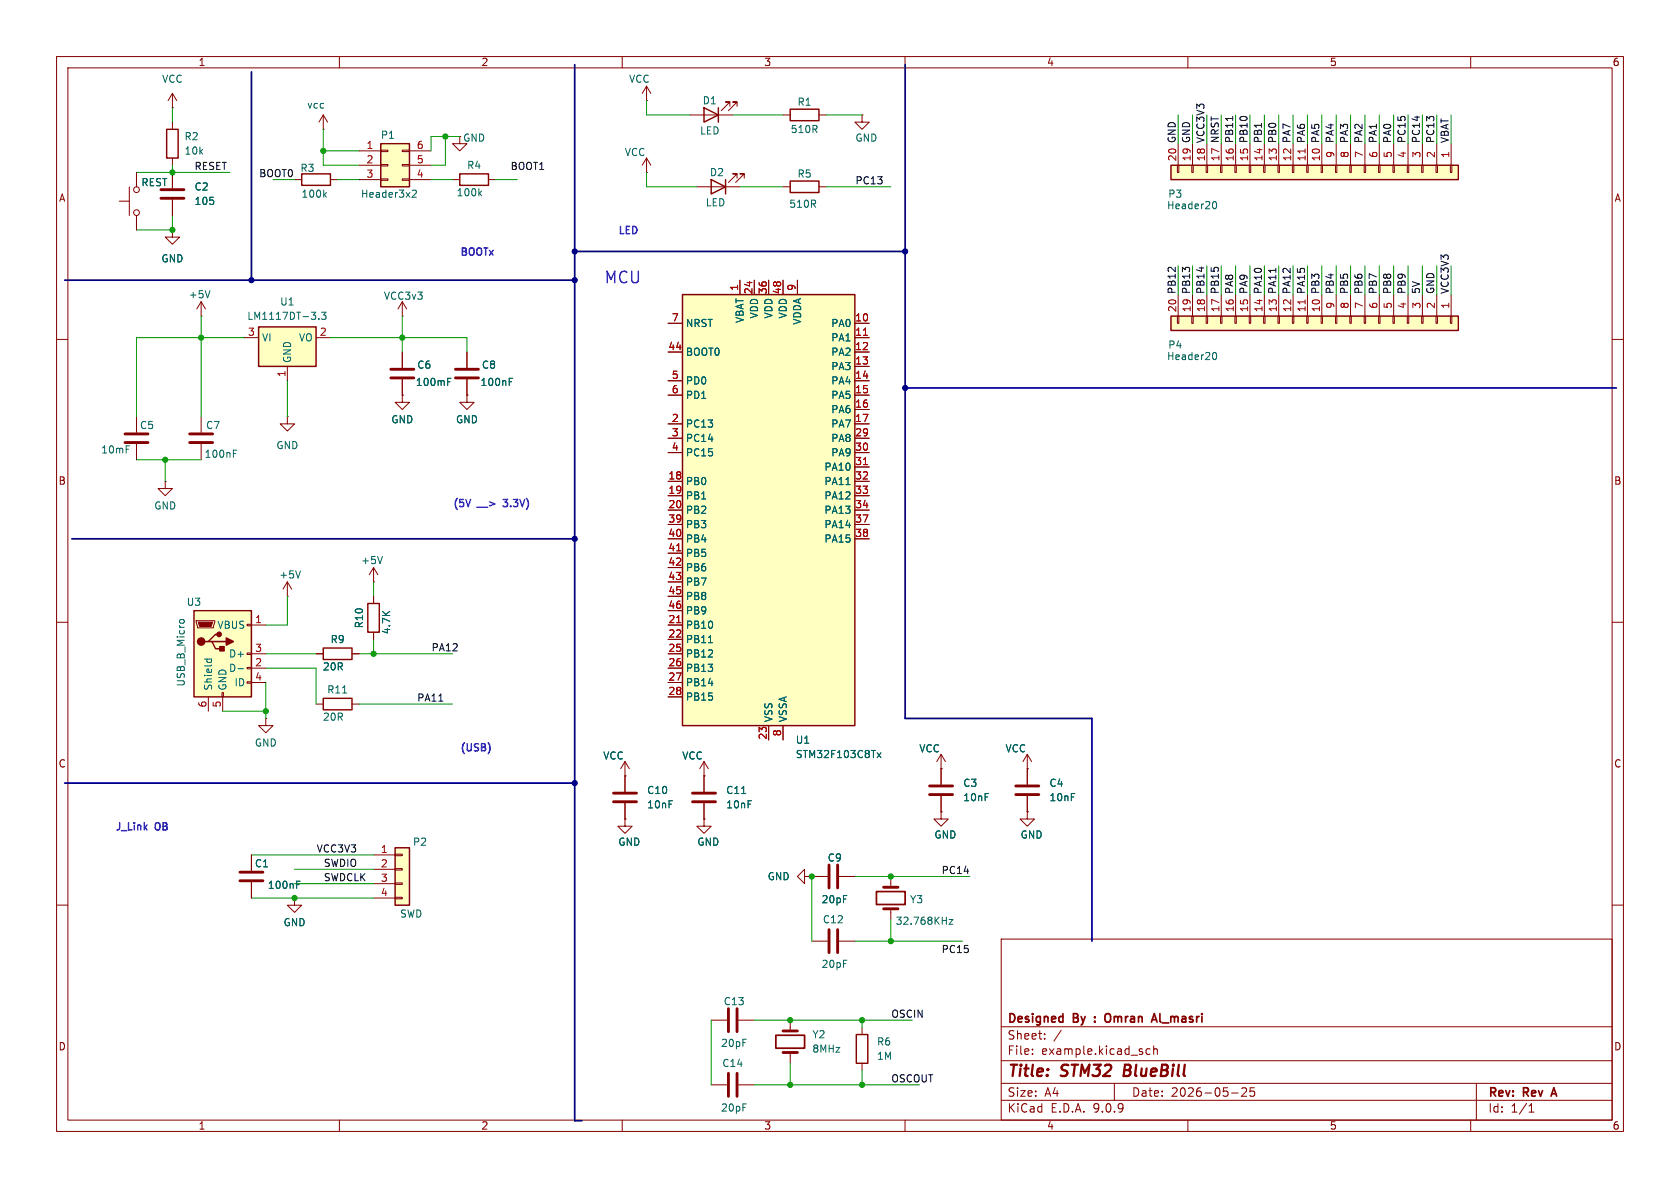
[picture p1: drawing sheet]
<svg xmlns="http://www.w3.org/2000/svg" width="297mm" height="210mm" viewBox="0 0 297 210" stroke-linecap="round" stroke-linejoin="round" font-family="sans-serif">
<g fill="none" stroke="#840000" stroke-width=".18">
<path d="M10 10h277v190h-277zM12 12h273v186h-273zM60 10v2M110 10v2M160 10v2M210 10v2M260 10v2M52.1 31.8h1.2M58.4 31.8h1.3M114.3 30.5h.1M114.3 27.9l-.8 1.3M114.3 27.9l.8 1.3"/>
<path d="M114.3 27.9v2.6M138.4 20.3h1.3M138.4 33h1.3M144.8 20.3h1.2M144.8 33h1.2M152.4 20.3v1.3h1.3l-1.3 1.3-1.3-1.3h1.3M152.4 20.3h.1M10 60h2M285 60h2M10 110h2M50.8 105.4h.1M50.8 102.9l-.8 1.2"/>
<path d="M50.8 102.9l.8 1.2M50.8 102.9v2.5M55.9 115.6h1.2M62.2 115.6h1.3M66 102.9h.1M66 100.3l-.7 1.3M66 100.3l.8 1.3M66 100.3v2.6M66 105.4v1.3M66 111.8v1.2M285 110h2M47 127v1.3h1.3l-1.3 1.2-1.3-1.2h1.3"/>
<path d="M47 127h.1M55.9 124.5h1.2M62.2 124.5h1.3M110.5 137.2h.1M110.5 134.6l-.8 1.3M110.5 134.6l.8 1.3M110.5 134.6v5.4M166.4 135.9v2.8M181.6 135.9h.1M181.6 133.4v5.3M181.6 133.4l-.8 1.2M181.6 133.4l.8 1.2"/>
<path d="M44.4 151.1v2.8M44.4 156v2.8M52.1 158.8v1.2h1.2l-1.2 1.3-1.3-1.3h1.3M52.1 158.8h.1M110.5 142v2.8M166.4 140.7v2.8M181.6 143.5v1.3h1.3l-1.3 1.3-1.3-1.3h1.3M181.6 143.5h.1M181.6 140.7v2.8M10 160h2M177 166h108v32h-108zM285 160h2"/>
<path d="M60 198v2M110 198v2M160 198v2M177 194.5h108M177 191.5h108M177 187.5h108M177 181.5h108M182.5 186.3v.1M182.5 185.5v.1M184.7 183.6v.1M184.7 182.8v.1M187.6 182.1l-1.3 2"/>
<path d="M197 191.5v3M203.3 185.5l-.4-.1-.3 .3v.4l.1 .2h.6M204 185.5l.2-.1 .3 .1 .1 .9M204 184.9v1.5M210 198v2M217.7 193.2h1.2M219.5 192.4l.6-.1 .2 .1 .1 .3-.9 1.1h.9M221.7 192.3h-.7v.7l.2-.1h.5l.1 .3-.1 .5-.2 .1-.5-.1M260 198v2M261 191.5v6.5M270.3 196.6h.9M270.3 195.5l.4-.4v1.5"/>
</g>
<path d="M193.6 179.8v.1M196.1 179.3a.5 .5 0 0 0-.5-.1 .5 .5 0 0 0-.3 .5M193.6 180.5v.2M195.4 180.5a.5 .5 0 0 0 .7 .1M203.6 180.7l.5-1.5 .5 1.5M203.7 180.3h.7M274.3 193.4h.8M274.7 192.3l-.5 1.5" fill="none" stroke="#840000" stroke-width=".3"/>
<path d="M198.9 188.2l-.3 2h.8" fill="none" stroke="#840000" stroke-width=".4"/>
<path d="M164.3 138.9h4.1M179.6 138.9h4M42.4 154.2h4.1M42.4 155.7h4.1M108.5 140.2h4M108.5 141.7h4M164.3 140.5h4.1M179.6 140.5h4" fill="none" stroke="#840000" stroke-width=".51"/>
<path d="M57.3 34.4l.4 .5M57.7 34l-.5 .5M67.6 98.4l-.4 1.2M53.1 100.9l-.4 1.3M60.6 122.5h.7M52.4 156.4h.5M52.4 155.8h.6" fill="none" stroke="#006464" stroke-width=".18"/>
<path d="M139.7 19.3h5.1v2h-5.1zM53.3 30.7h5.1v2.1h-5.1zM139.7 32h5.1v2h-5.1zM57.1 114.6h5.1v2h-5.1zM65 106.7h2.1v5.1h-2.1zM57.1 123.4h5.1v2.1h-5.1z" fill="none" stroke="#840000" stroke-width=".25"/>
<path d="M34.3 108h10.1v15.2h-10.1z" fill="#ffffc2"/>
<path d="M34.3 108h10.1v15.2h-10.1zM36.8 113.4h.7l.6 1.3h1.3M37.5 113.4h2.5M38.7 112.1h-.6l-1.3 1.3h-.6" fill="none" stroke="#840000" stroke-width=".25"/>
<path d="M34.7 109.7h3.3v.3l-.3 1h-2.8zM43.7 110.4h.7v.2h-.7zM43.7 115.4h.7v.3h-.7zM43.7 118h.7v.2h-.7zM44.4 110.5h2.6M44.4 115.6h2.6M44.4 118.1h2.6M36.8 123.2v2.5M39.2 122.4h.3v.8h-.3zM39.4 123.2v2.5M43.7 120.5h.7v.3h-.7zM44.4 120.7h2.6" fill="none" stroke="#840000" stroke-width=".18"/>
<path d="M35.1 110h2.5l-.3 .7h-2z" fill="#840000" stroke="#840000" stroke-width=".18"/>
<g fill="#840000" stroke="#840000" stroke-width=".25">
<path d="M38.9 114.3h.7v.8h-.7z"/>
<path d="M40 112.8l1.3 .6-1.3 .6z"/>
<circle cx="35.6" cy="113.4" r=".63"/>
<circle cx="38.7" cy="112.1" r=".38"/>
</g>
<path d="M31.7 109.9l.1-.3 .2-.1 .5 .1 .1 .3M36.1 116.5h1.3M36.6 116.5v.4M37.3 116.5l.1 .4M42.1 118.2h.9" fill="none" stroke="#006464" stroke-width=".18"/>
<path d="M120.6 52.1h30.5v76.2h-30.5z" fill="#ffffc2"/>
<path d="M125.7 31.8l2.6 1.2-2.6 1.3zM128.3 31.8v2.5M120.6 52.1h30.5v76.2h-30.5z" fill="none" stroke="#840000" stroke-width=".25"/>
<g fill="none" stroke="#840000" stroke-width=".18">
<path d="M114.3 17.8h.1M114.3 15.2l-.8 1.3M114.3 15.2l.8 1.3M114.3 15.2v2.6M123.2 33h7.6M130.3 31.5v-.8h-.8h.8l-1.5 1.6M131.6 31.5v-.8h-.8h.8l-1.6 1.6M118.1 57.2h2.5M130.8 49.5v2.6M133.3 49.5v2.6M135.9 49.5v2.6M138.4 49.5v2.6"/>
<path d="M141 49.5v2.6M151.1 57.2h2.6M151.1 59.7h2.6M24.1 73.7v2.8M24.1 78.5v2.8M35.6 73.7v2.8M35.6 78.5v2.8M50.8 73.7v1.2h1.3l-1.3 1.3-1.3-1.3h1.3M50.8 73.7h.1M118.1 62.2h2.5M118.1 67.3h2.5M118.1 69.9h2.5"/>
<path d="M118.1 74.9h2.5M118.1 77.5h2.5M151.1 62.2h2.6M151.1 67.3h2.6M151.1 69.9h2.6M151.1 74.9h2.6M151.1 77.5h2.6M151.1 64.8h2.6M151.1 72.4h2.6M29.2 85.1v1.3h1.3l-1.3 1.2-1.3-1.2h1.3M29.2 85.1h.1M118.1 80h2.5"/>
<path d="M118.1 85.1h2.5M118.1 87.6h2.5M118.1 90.2h2.5M118.1 92.7h2.5M118.1 95.3h2.5M118.1 97.8h2.5M151.1 80h2.6M151.1 85.1h2.6M151.1 87.6h2.6M151.1 90.2h2.6M151.1 92.7h2.6M151.1 95.3h2.6"/>
<path d="M151.1 82.6h2.6M118.1 100.3h2.5M118.1 102.9h2.5M118.1 105.4h2.5M118.1 108h2.5M118.1 110.5h2.5M118.1 113h2.5M118.1 115.6h2.5M118.1 118.1h2.5M118.1 120.7h2.5M118.1 123.2h2.5M135.9 128.3v2.5"/>
<path d="M138.4 128.3v2.5"/>
</g>
<path d="M152.6 59.3h.8M119.6 97.4h.7M152.6 82.1h.8M119.6 110.1h.7" fill="none" stroke="#a90000" stroke-width=".18"/>
<path d="M22.3 78.8h.6M41.3 79.6h.6M41.3 80.2h.4M149.6 85.7h.7M125.2 113.6h.8M155.1 133.1l.6 .8M155.7 133.1l-.6 .8" fill="none" stroke="#006464" stroke-width=".18"/>
<path d="M22.1 76.7h4.1M22.1 78.2h4.1M33.5 76.7h4.1M33.5 78.2h4.1" fill="none" stroke="#840000" stroke-width=".51"/>
<path d="M207 29.2h50.8v2.6h-50.8z" fill="#ffffc2"/>
<path d="M124.5 19.1l2.5 1.2-2.5 1.3zM127 19.1v2.5M207 29.2h50.8v2.6h-50.8z" fill="none" stroke="#840000" stroke-width=".25"/>
<g fill="none" stroke="#840000" stroke-width=".18">
<path d="M129 18.8v-.8h-.7h.7l-1.5 1.6M130.3 18.8v-.8h-.8h.8l-1.5 1.6M121.9 20.3h7.6M208.2 29.2h.2v1.3h-.2zM208.3 25.4v3.8M210.7 29.2h.2v1.3h-.2zM210.8 25.4v3.8M213.2 29.2h.3v1.3h-.3zM213.4 25.4v3.8M215.8 29.2h.2v1.3h-.2zM215.9 25.4v3.8M218.3 29.2h.3v1.3h-.3z"/>
<path d="M218.4 25.4v3.8M220.9 29.2h.2v1.3h-.2zM221 25.4v3.8M223.4 29.2h.2v1.3h-.2zM223.5 25.4v3.8M225.9 29.2h.3v1.3h-.3zM226.1 25.4v3.8M228.5 29.2h.2v1.3h-.2zM228.6 25.4v3.8M231 29.2h.3v1.3h-.3zM231.1 25.4v3.8M233.6 29.2h.2v1.3h-.2z"/>
<path d="M233.7 25.4v3.8M236.1 29.2h.2v1.3h-.2zM236.2 25.4v3.8M238.6 29.2h.3v1.3h-.3zM238.8 25.4v3.8M241.2 29.2h.2v1.3h-.2zM241.3 25.4v3.8M243.7 29.2h.3v1.3h-.3zM243.8 25.4v3.8M246.3 29.2h.2v1.3h-.2zM246.4 25.4v3.8M248.8 29.2h.2v1.3h-.2z"/>
<path d="M248.9 25.4v3.8M251.3 29.2h.3v1.3h-.3zM251.5 25.4v3.8M253.9 29.2h.2v1.3h-.2zM254 25.4v3.8M256.4 29.2h.3v1.3h-.3zM256.5 25.4v3.8"/>
</g>
<path d="M230.7 26.3v.8" fill="none" stroke="#a90000" stroke-width=".18"/>
<path d="M214.5 35.8l.2-.2a.68 .68 0 0 1 .4 .7 .68 .68 0 0 1-.4 .6l-.2-.1" fill="none" stroke="#006464" stroke-width=".18"/>
<path d="M69.8 149.9h2.6v10.1h-2.6z" fill="#ffffc2"/>
<path d="M29.5 22.9h2v5h-2zM81.3 30.7h5.1v2.1h-5.1zM69.8 149.9h2.6v10.1h-2.6zM151.4 182.9h2v5.1h-2z" fill="none" stroke="#840000" stroke-width=".25"/>
<g fill="none" stroke="#840000" stroke-width=".18">
<path d="M30.5 19.1h.1M30.5 16.5v2.6M30.5 16.5l-.8 1.3M30.5 16.5l.7 1.3M30.5 21.6v1.3M30.5 27.9v1.3M80 31.8h1.3M81.3 24.1v1.3h1.2l-1.2 1.3-1.3-1.3h1.3M86.4 31.8h1.2M30.5 40.6v1.3h1.2l-1.2 1.3-1.3-1.3h1.3M30.5 40.6h.1M35.6 55.9h.1"/>
<path d="M35.6 53.3l-.8 1.3M35.6 53.3l.7 1.3M35.6 53.3v2.6M71.1 69.9v1.2h1.3l-1.3 1.3-1.3-1.3h1.3M71.1 69.9h.1M82.5 69.9v1.2h1.3l-1.3 1.3-1.2-1.3h1.2M82.5 69.9h.1M82.5 62.2v2.8M82.5 67.1v2.8M166.4 135.9h.1M166.4 133.4l-.8 1.2M166.4 133.4l.7 1.2"/>
<path d="M166.4 133.4v2.5M66 151.1h3.8M66 153.7h3.8M66 156.2h3.8M66 158.8h3.8M69.8 151h1.3v.3h-1.3zM69.8 153.5h1.3v.3h-1.3zM69.8 156.1h1.3v.2h-1.3zM69.8 158.6h1.3v.3h-1.3zM110.5 144.8v1.3h1.3l-1.3 1.2-1.3-1.2h1.3M110.5 144.8h.1M124.5 144.8v1.3h1.2l-1.2 1.2-1.3-1.2h1.3"/>
<path d="M124.5 144.8h.1M125.7 191.8h2.8M125.7 180.3h2.8M130.6 191.8h2.7M130.6 180.3h2.7M139.7 180.3v1.9M139.7 186.1v1.9M152.4 181.6v1.3M152.4 188v1.2"/>
</g>
<path d="M84.8 34.1l.3 .5M85.1 33.8l-.4 .5M37.1 51.4l-.4 1.2M90 67.5h.5M90 66.9h.6" fill="none" stroke="#006464" stroke-width=".18"/>
<path d="M80.5 65.3h4.1M80.5 66.8h4.1M128.8 178.3v4.1M130.3 178.3v4.1M128.8 189.7v4.1M130.3 189.7v4.1M138.4 182.2h2.6M138.4 186.1h2.6" fill="none" stroke="#840000" stroke-width=".51"/>
<path d="M137.2 183h5v2.3h-5z" fill="none" stroke="#840000" stroke-width=".3"/>
<path d="M45.7 57.8h10.2v7h-10.2z" fill="#ffffc2"/>
<path d="M45.7 57.8h10.2v7h-10.2z" fill="none" stroke="#840000" stroke-width=".25"/>
<g fill="none" stroke="#840000" stroke-width=".18">
<path d="M43.2 59.7h2.5M55.9 59.7h2.5M71.1 55.9h.1M71.1 53.3v2.6M71.1 53.3l-.7 1.3M71.1 53.3l.8 1.3M50.8 64.8v2.5M71.1 62.2v2.8M71.1 67.1v2.8M142.2 154.9v-1.2l-1.2 1.2 1.2 1.3v-1.3h1.3M143.5 154.9h.1M143.5 154.9h2.8"/>
<path d="M148.3 154.9h2.8M157.5 154.9v1.9M166.4 143.5v1.3h1.2l-1.2 1.3-1.3-1.3h1.3M166.4 143.5h.1M143.5 166.4h2.8M148.3 166.4h2.8M157.5 160.7v1.9"/>
</g>
<path d="M56.4 56.3v.2M56.8 55.2h.8l-.4 .5 .4 .1v.5l-.2 .2-.6-.2M79.1 67.5h.5M79.1 66.9h.6M167.8 162.5h.7l-.7 .9h.7" fill="none" stroke="#006464" stroke-width=".18"/>
<path d="M69.1 65.3h4.1M69.1 66.8h4.1M146.6 152.9v4.1M148.1 152.9v4.1M156.2 156.8h2.5M146.6 164.3v4.1M148.1 164.3v4.1M156.2 160.7h2.5" fill="none" stroke="#840000" stroke-width=".51"/>
<path d="M154.9 157.6h5.1v2.3h-5.1z" fill="none" stroke="#840000" stroke-width=".3"/>
<path d="M207 55.9h50.8v2.5h-50.8z" fill="#ffffc2"/>
<path d="M207 55.9h50.8v2.5h-50.8z" fill="none" stroke="#840000" stroke-width=".25"/>
<g fill="none" stroke="#840000" stroke-width=".18">
<path d="M21.1 35.6h1.8M22.9 33v5.1M24.1 30.5v2.5M24.1 38.1v2.5M30.5 30.5v2.8M30.5 35.3v2.8M208.2 55.9h.2v1.3h-.2zM208.3 52.1v3.8M210.7 55.9h.2v1.3h-.2zM210.8 52.1v3.8M213.2 55.9h.3v1.3h-.3zM213.4 52.1v3.8"/>
<path d="M215.8 55.9h.2v1.3h-.2zM215.9 52.1v3.8M218.3 55.9h.3v1.3h-.3zM218.4 52.1v3.8M220.9 55.9h.2v1.3h-.2zM221 52.1v3.8M223.4 55.9h.2v1.3h-.2zM223.5 52.1v3.8M225.9 55.9h.3v1.3h-.3zM226.1 52.1v3.8M228.5 55.9h.2v1.3h-.2zM228.6 52.1v3.8"/>
<path d="M231 55.9h.3v1.3h-.3zM231.1 52.1v3.8M233.6 55.9h.2v1.3h-.2zM233.7 52.1v3.8M236.1 55.9h.2v1.3h-.2zM236.2 52.1v3.8M238.6 55.9h.3v1.3h-.3zM238.8 52.1v3.8M241.2 55.9h.2v1.3h-.2zM241.3 52.1v3.8M243.7 55.9h.3v1.3h-.3zM243.8 52.1v3.8"/>
<path d="M246.3 55.9h.2v1.3h-.2zM246.4 52.1v3.8M248.8 55.9h.2v1.3h-.2zM248.9 52.1v3.8M251.3 55.9h.3v1.3h-.3zM251.5 52.1v3.8M253.9 55.9h.2v1.3h-.2zM254 52.1v3.8M256.4 55.9h.3v1.3h-.3zM256.5 52.1v3.8"/>
<circle cx="24.1" cy="37.6" r=".51"/>
<circle cx="24.1" cy="33.5" r=".51"/>
</g>
<path d="M230.7 53v.7" fill="none" stroke="#a90000" stroke-width=".18"/>
<path d="M214.5 62.4l.2-.1a.68 .68 0 0 1 .4 .6 .68 .68 0 0 1-.4 .7l-.2-.1" fill="none" stroke="#006464" stroke-width=".18"/>
<path d="M28.4 33.5h4.1M28.4 35.1h4.1" fill="none" stroke="#840000" stroke-width=".51"/>
<path d="M67.3 25.4h5.1v7.6h-5.1z" fill="#ffffc2"/>
<path d="M67.3 25.4h5.1v7.6h-5.1z" fill="none" stroke="#840000" stroke-width=".25"/>
<g fill="none" stroke="#840000" stroke-width=".18">
<path d="M24.1 30.5v2.5M24.1 38.1v2.5M30.5 30.5v2.8M30.5 35.3v2.8M57.1 22.9h.1M57.1 20.3l-.7 1.3M57.1 20.3l.8 1.3M57.1 20.3v2.6M63.5 26.7h3.8M63.5 29.2h3.8M63.5 31.8h3.8M67.3 26.5h1.3v.3h-1.3z"/>
<path d="M67.3 29.1h1.3v.2h-1.3zM67.3 31.6h1.3v.3h-1.3zM71.1 26.5h1.3v.3h-1.3zM71.1 29.1h1.3v.2h-1.3zM71.1 31.6h1.3v.3h-1.3zM72.4 26.7h3.8M72.4 29.2h3.8M72.4 31.8h3.8M30.5 40.6h.1M118.1 57.2h2.5M130.8 49.5v2.6M133.3 49.5v2.6"/>
<path d="M135.9 49.5v2.6M138.4 49.5v2.6M141 49.5v2.6M151.1 57.2h2.6M151.1 59.7h2.6M71.1 69.9h.1M71.1 62.2v2.8M71.1 67.1v2.8M82.5 69.9h.1M82.5 62.2v2.8M82.5 67.1v2.8M118.1 62.2h2.5"/>
<path d="M118.1 67.3h2.5M118.1 69.9h2.5M118.1 74.9h2.5M118.1 77.5h2.5M151.1 62.2h2.6M151.1 67.3h2.6M151.1 69.9h2.6M151.1 74.9h2.6M151.1 77.5h2.6M151.1 64.8h2.6M151.1 72.4h2.6M118.1 80h2.5"/>
<path d="M118.1 85.1h2.5M118.1 87.6h2.5M118.1 90.2h2.5M118.1 92.7h2.5M118.1 95.3h2.5M118.1 97.8h2.5M151.1 80h2.6M151.1 85.1h2.6M151.1 87.6h2.6M151.1 90.2h2.6M151.1 92.7h2.6M151.1 95.3h2.6"/>
<path d="M151.1 82.6h2.6M55.9 115.6h1.2M62.2 115.6h1.3M66 105.4v1.3M66 111.8v1.2M118.1 100.3h2.5M118.1 102.9h2.5M118.1 105.4h2.5M118.1 108h2.5M118.1 110.5h2.5M118.1 113h2.5M118.1 115.6h2.5"/>
<path d="M118.1 118.1h2.5M110.5 137.2h.1M110.5 137.2v2.8M118.1 120.7h2.5M118.1 123.2h2.5M124.5 137.2h.1M124.5 134.6l-.8 1.3M124.5 134.6l.7 1.3M124.5 134.6v5.4M135.9 128.3v2.5M138.4 128.3v2.5M166.4 135.9h.1"/>
<path d="M166.4 135.9v2.8M181.6 135.9h.1M181.6 135.9v2.8M44.4 151.1v2.8M44.4 156v2.8M52.1 158.8h.1M110.5 144.8h.1M110.5 142v2.8M124.5 144.8h.1M124.5 142v2.8M143.5 154.9h.1M143.5 154.9h2.8"/>
<path d="M148.3 154.9h2.8M166.4 143.5h.1M166.4 140.7v2.8M181.6 143.5h.1M181.6 140.7v2.8"/>
</g>
<path d="M72.9 33.7l.5-.1 .2 .4-.8 .9h.8M79.1 67.5h.5M79.1 66.9h.6M90 67.5h.5M90 66.9h.6M149.6 85.7h.7M125.2 113.6h.8M155.1 133.1l.6 .8M155.7 133.1l-.6 .8M52.4 156.4h.5M52.4 155.8h.6M131.1 140.3h.7" fill="none" stroke="#006464" stroke-width=".18"/>
<path d="M122.4 140.2h4.1M122.4 141.7h4.1" fill="none" stroke="#840000" stroke-width=".51"/>
<path d="M88.9 88.3h.8M88.9 89.4l.2 .2" fill="none" stroke="#3c21ff" stroke-width=".25"/>
<path d="M217.9 20.6v.7M225.5 47.4v.8M77.6 123.9h.7" fill="none" stroke="#0f0f0f" stroke-width=".18"/>
<path d="M44.4 12.7v36.8M101.6 11.4v186.7h1.3M160 11.4v115.6h33v39.4M11.4 49.5h90.2M101.6 44.5h58.4M160 68.6h125.7M12.7 95.3h88.9M11.4 138.4h90.2" fill="none" stroke="#000084" stroke-width=".3"/>
<g fill="none" stroke="#009600" stroke-width=".18">
<path d="M30.5 19.1v2.5M114.3 17.8v2.5h7.6M24.1 30.5h16.5M30.5 29.2v1.3M30.5 38.1v2.5h-6.4M48.3 31.8h3.8M57.1 22.9v6.3h6.4M57.1 26.7h6.4M59.7 31.8h3.8M76.2 31.8h3.8M78.7 24.1v5.1h-2.5M81.3 24.1h-5.1v2.6"/>
<path d="M87.6 31.8h3.8M114.3 30.5v2.5h8.9M129.5 20.3h8.9M130.8 33h7.6M146 20.3h6.4M146 33h11.5M208.3 20.3v5.1M210.8 20.3v5.1M213.4 20.3v5.1M215.9 20.3v5.1M218.4 20.3v5.1M221 20.3v5.1"/>
<path d="M223.5 20.3v5.1M226.1 20.3v5.1M228.6 20.3v5.1M231.1 20.3v5.1M233.7 20.3v5.1M236.2 20.3v5.1M238.8 20.3v5.1M241.3 20.3v5.1M243.8 20.3v5.1M246.4 20.3v5.1M248.9 20.3v5.1M251.5 20.3v5.1"/>
<path d="M254 20.3v5.1M256.5 20.3v5.1M35.6 55.9v17.8M43.2 59.7h-19.1v14M58.4 59.7h24.1v2.5M71.1 55.9v6.3M208.3 47v5.1M210.8 47v5.1M213.4 47v5.1M215.9 47v5.1M218.4 47v5.1M221 47v5.1"/>
<path d="M223.5 47v5.1M226.1 47v5.1M228.6 47v5.1M231.1 47v5.1M233.7 47v5.1M236.2 47v5.1M238.8 47v5.1M241.3 47v5.1M243.8 47v5.1M246.4 47v5.1M248.9 47v5.1M251.5 47v5.1"/>
<path d="M254 47v5.1M256.5 47v5.1M50.8 67.3v6.4M24.1 81.3h11.5M29.2 81.3v3.8M47 118.1h8.9v6.4M47 115.6h8.9M50.8 105.4v5.1h-3.8M63.5 115.6h16.5M66 102.9v2.5M66 113v2.6M39.4 125.7h7.6"/>
<path d="M47 120.7v6.3M63.5 124.5h16.5M44.4 158.8h21.6M44.4 151.1h21.6M52.1 156.2h13.9M52.1 153.7h13.9M143.5 154.9v11.5M151.1 154.9h20.3M151.1 166.4h19.1M157.5 162.6v3.8M125.7 180.3v11.5M133.3 180.3h28"/>
<path d="M133.3 191.8h29.3M139.7 188v3.8M152.4 180.3v1.3M152.4 189.2v2.6"/>
</g>
<path d="M152.6 59.3h.8M119.6 97.4h.7M152.6 82.1h.8M119.6 110.1h.7" fill="none" stroke="#a90000" stroke-width=".18"/>
<g fill="#009600" stroke="#009600" stroke-width=".18">
<circle cx="71.1" cy="59.7" r=".46"/>
<circle cx="66" cy="115.6" r=".46"/>
<circle cx="78.7" cy="24.1" r=".46"/>
<circle cx="157.5" cy="154.9" r=".46"/>
<circle cx="157.5" cy="166.4" r=".46"/>
<circle cx="152.4" cy="191.8" r=".46"/>
<circle cx="139.7" cy="191.8" r=".46"/>
<circle cx="152.4" cy="180.3" r=".46"/>
<circle cx="139.7" cy="180.3" r=".46"/>
<circle cx="57.1" cy="26.7" r=".46"/>
<circle cx="30.5" cy="40.6" r=".46"/>
<circle cx="30.5" cy="30.5" r=".46"/>
<circle cx="29.2" cy="81.3" r=".46"/>
<circle cx="35.6" cy="59.7" r=".46"/>
<circle cx="52.1" cy="158.8" r=".46"/>
<circle cx="47" cy="125.7" r=".46"/>
<circle cx="143.5" cy="154.9" r=".46"/>
</g>
<g fill="#000084" stroke="#000084" stroke-width=".18">
<circle cx="101.6" cy="95.3" r=".46"/>
<circle cx="160" cy="44.5" r=".46"/>
<circle cx="160" cy="68.6" r=".46"/>
<circle cx="101.6" cy="44.5" r=".46"/>
<circle cx="101.6" cy="49.5" r=".46"/>
<circle cx="44.4" cy="49.5" r=".46"/>
<circle cx="101.6" cy="138.4" r=".46"/>
</g>
<text font-size="2.8" fill="#290eff" x="106.7" y="50.2">MCU</text>
<g font-size="2.8" fill="#840000">
<text x="178" y="190.9">Title:</text>
<text x="187.7" y="190.9">STM32</text>
<text x="199.5" y="190.9">BlueBill</text>
</g>
<g font-size="2.1" fill="#840000">
<text x="178" y="184">Sheet:</text>
<text x="178" y="181.2">Designed</text>
<text x="189.8" y="181.2">By</text>
<text x="194.2" y="181.2">:</text>
<text x="196.7" y="181.2">Omran</text>
<text x="205.6" y="181.2">Al_masri</text>
<text x="178" y="186.7">File:</text>
<text x="184.1" y="186.7">example.kicad_sch</text>
<text x="178" y="196.9">KiCad</text>
<text x="178" y="194.1">Size:</text>
<text x="184.7" y="194.1">A4</text>
<text x="185.7" y="196.9">E.D.A.</text>
<text x="193.3" y="196.9">9.0.9</text>
<text x="200" y="194.1">Date:</text>
<text x="207" y="194.1">2026-05-25</text>
<text x="263" y="194.3">Rev:</text>
<text x="263" y="196.9">Id:</text>
<text x="267.1" y="196.9">1/1</text>
<text x="269.4" y="194.3">Rev</text>
<text x="275.1" y="194.3">A</text>
</g>
<g font-size="1.8" fill="#840000">
<text x="35" y="11.9">1</text>
<text x="85" y="11.9">2</text>
<text x="135" y="11.9">3</text>
<text x="185" y="11.9">4</text>
<text x="235" y="11.9">5</text>
<text x="285" y="11.9">6</text>
<text x="10.3" y="35.9">A</text>
<text x="285.3" y="35.9">A</text>
<text x="10.3" y="85.9">B</text>
<text x="285.3" y="85.9">B</text>
<text x="10.3" y="135.9">C</text>
<text x="285.3" y="135.9">C</text>
<text x="10.3" y="185.9">D</text>
<text x="285.3" y="185.9">D</text>
<text x="35" y="199.9">1</text>
<text x="85" y="199.9">2</text>
<text x="135" y="199.9">3</text>
<text x="185" y="199.9">4</text>
<text x="235" y="199.9">5</text>
<text x="285" y="199.9">6</text>
</g>
<g font-size="1.8" fill="#006464">
<text x="28.6" y="14.8">VCC</text>
<text x="111.1" y="14.8">VCC</text>
<text x="54.2" y="19.4">vcc</text>
<text x="123.7" y="24">LED</text>
<text x="124.1" y="18.6">D1</text>
<text x="139.7" y="23.7">510R</text>
<text x="140.9" y="18.9">R1</text>
<text x="32.5" y="27.5">10k</text>
<text x="32.5" y="25">R2</text>
<text x="67.2" y="24.7">P1</text>
<text x="81.8" y="25.2">GND</text>
<text x="110.4" y="27.8">VCC</text>
<text x="151.1" y="25.2">GND</text>
<text x="24.9" y="33.1">REST</text>
<text x="34.3" y="33.9">C2</text>
<text x="53" y="30.6">R3</text>
<text x="53.2" y="35.2">100k</text>
<text x="63.7" y="35.2">Header3x2</text>
<text x="80.6" y="34.9">100k</text>
<text x="82.5" y="30.1">R4</text>
<text x="125.4" y="31.3">D2</text>
<text x="140.9" y="31.6">R5</text>
<text x="206.4" y="35.2">P3</text>
<text x="34.3" y="36.4">105</text>
<text x="124.7" y="36.7">LED</text>
<text x="139.4" y="36.9">510R</text>
<text x="206.2" y="37.2">Header20</text>
<text x="28.4" y="46.6">GND</text>
<text x="33.3" y="52.9">+5V</text>
<text x="67.8" y="53.2">VCC3v3</text>
<text x="43.6" y="56.7">LM1117DT-3.3</text>
<text x="49.4" y="54.2">U1</text>
<text x="121.2" y="58">NRST</text>
<text x="131.7" y="57.2" transform="rotate(-90 131.7 57.2)">VBAT</text>
<text x="134.2" y="56.4" transform="rotate(-90 134.2 56.4)">VDD</text>
<text x="136.8" y="56.4" transform="rotate(-90 136.8 56.4)">VDD</text>
<text x="139.3" y="56.4" transform="rotate(-90 139.3 56.4)">VDD</text>
<text x="141.8" y="57.5" transform="rotate(-90 141.8 57.5)">VDDA</text>
<text x="146.9" y="58">PA0</text>
<text x="46.2" y="60.6">VI</text>
<text x="51.7" y="64.3" transform="rotate(-90 51.7 64.3)">GND</text>
<text x="52.7" y="60.6">VO</text>
<text x="73.7" y="65.4">C6</text>
<text x="85.1" y="65.4">C8</text>
<text x="121.2" y="63.1">BOOT0</text>
<text x="146.9" y="60.6">PA1</text>
<text x="146.9" y="63.1">PA2</text>
<text x="146.9" y="65.6">PA3</text>
<text x="206.2" y="63.9">Header20</text>
<text x="206.4" y="61.8">P4</text>
<text x="73.4" y="68.4">100mF</text>
<text x="84.8" y="68.4">100nF</text>
<text x="121.2" y="68.2">PD0</text>
<text x="121.2" y="70.7">PD1</text>
<text x="146.9" y="68.2">PA4</text>
<text x="146.9" y="70.7">PA5</text>
<text x="24.6" y="76">C5</text>
<text x="36.3" y="76">C7</text>
<text x="69.1" y="75">GND</text>
<text x="80.5" y="75">GND</text>
<text x="121.2" y="75.8">PC13</text>
<text x="146.9" y="73.3">PA6</text>
<text x="146.9" y="75.8">PA7</text>
<text x="17.8" y="80.4">10mF</text>
<text x="36.1" y="81.1">100nF</text>
<text x="48.8" y="79.6">GND</text>
<text x="121.2" y="78.3">PC14</text>
<text x="121.2" y="80.9">PC15</text>
<text x="145.6" y="83.4">PA10</text>
<text x="146.9" y="78.3">PA8</text>
<text x="146.9" y="80.9">PA9</text>
<text x="121.2" y="86">PB0</text>
<text x="121.2" y="88.5">PB1</text>
<text x="145.6" y="86">PA11</text>
<text x="145.6" y="88.5">PA12</text>
<text x="27.2" y="90.3">GND</text>
<text x="121.2" y="91">PB2</text>
<text x="121.2" y="93.6">PB3</text>
<text x="145.6" y="91">PA13</text>
<text x="145.6" y="93.6">PA14</text>
<text x="63.7" y="99.9">+5V</text>
<text x="121.2" y="96.1">PB4</text>
<text x="121.2" y="98.7">PB5</text>
<text x="121.2" y="101.2">PB6</text>
<text x="145.6" y="96.1">PA15</text>
<text x="32.9" y="107.3">U3</text>
<text x="49.3" y="102.5">+5V</text>
<text x="121.2" y="103.7">PB7</text>
<text x="121.2" y="106.3">PB8</text>
<text x="38.3" y="111.4">VBUS</text>
<text x="58.3" y="113.9">R9</text>
<text x="64.4" y="111.2" transform="rotate(-90 64.4 111.2)">R10</text>
<text x="69.2" y="112.2" transform="rotate(-90 69.2 112.2)">4.7K</text>
<text x="121.2" y="108.8">PB9</text>
<text x="121.2" y="111.4">PB10</text>
<text x="121.2" y="113.9">PB11</text>
<text x="40.4" y="116.4">D+</text>
<text x="40.4" y="119">D-</text>
<text x="57" y="118.7">20R</text>
<text x="121.2" y="116.4">PB12</text>
<text x="121.2" y="119">PB13</text>
<text x="32.9" y="121.5" transform="rotate(-90 32.9 121.5)">USB_B_Micro</text>
<text x="37.7" y="122.2" transform="rotate(-90 37.7 122.2)">Shield</text>
<text x="40.2" y="122.2" transform="rotate(-90 40.2 122.2)">GND</text>
<text x="41.4" y="121.5">ID</text>
<text x="57.7" y="122.8">R11</text>
<text x="121.2" y="121.5">PB14</text>
<text x="121.2" y="124.1">PB15</text>
<text x="57" y="127.6">20R</text>
<text x="136.8" y="127.8" transform="rotate(-90 136.8 127.8)">VSS</text>
<text x="139.3" y="127.8" transform="rotate(-90 139.3 127.8)">VSSA</text>
<text x="140.6" y="131.7">U1</text>
<text x="45" y="132.2">GND</text>
<text x="106.5" y="134.5">VCC</text>
<text x="120.5" y="134.5">VCC</text>
<text x="140.6" y="134.2">STM32F103C8Tx</text>
<text x="162.4" y="133.2">VCC</text>
<text x="177.7" y="133.2">VCC</text>
<text x="114.3" y="140.6">C10</text>
<text x="114.3" y="143.1">10nF</text>
<text x="128.3" y="140.6">C11</text>
<text x="128.3" y="143.1">10nF</text>
<text x="170.2" y="139.3">C3</text>
<text x="170.2" y="141.8">10nF</text>
<text x="185.4" y="139.3">C4</text>
<text x="185.4" y="141.8">10nF</text>
<text x="72.9" y="149.7">P2</text>
<text x="109.2" y="149.7">GND</text>
<text x="123.2" y="149.7">GND</text>
<text x="165.1" y="148.4">GND</text>
<text x="180.3" y="148.4">GND</text>
<text x="45" y="153.5">C1</text>
<text x="135.6" y="155.8">GND</text>
<text x="146.2" y="152.5">C9</text>
<text x="47.3" y="157.3">100nF</text>
<text x="145.1" y="159.9">20pF</text>
<text x="160.8" y="159.9">Y3</text>
<text x="50" y="163.9">GND</text>
<text x="70.6" y="162.4">SWD</text>
<text x="145.4" y="163.4">C12</text>
<text x="158.3" y="163.7">32.768KHz</text>
<text x="145.1" y="171.3">20pF</text>
<text x="127.8" y="177.9">C13</text>
<text x="127.4" y="185.3">20pF</text>
<text x="143.5" y="183.7">Y2</text>
<text x="154.9" y="185">R6</text>
<text x="127.6" y="188.8">C14</text>
<text x="143.5" y="186.3">8MHz</text>
<text x="154.9" y="187.6">1M</text>
<text x="127.4" y="196.7">20pF</text>
</g>
<g font-size="1.8" fill="#a90000">
<text x="64.7" y="26.4">1</text>
<text x="64.7" y="29">2</text>
<text x="73.6" y="26.4">6</text>
<text x="73.6" y="29">5</text>
<text x="208" y="28.6" transform="rotate(-90 208 28.6)">20</text>
<text x="210.6" y="28.6" transform="rotate(-90 210.6 28.6)">19</text>
<text x="213.1" y="28.6" transform="rotate(-90 213.1 28.6)">18</text>
<text x="215.6" y="28.6" transform="rotate(-90 215.6 28.6)">17</text>
<text x="218.2" y="28.6" transform="rotate(-90 218.2 28.6)">16</text>
<text x="220.7" y="28.6" transform="rotate(-90 220.7 28.6)">15</text>
<text x="223.3" y="28.6" transform="rotate(-90 223.3 28.6)">14</text>
<text x="225.8" y="28.6" transform="rotate(-90 225.8 28.6)">13</text>
<text x="228.3" y="28.6" transform="rotate(-90 228.3 28.6)">12</text>
<text x="230.9" y="28.6" transform="rotate(-90 230.9 28.6)">11</text>
<text x="233.4" y="28.6" transform="rotate(-90 233.4 28.6)">10</text>
<text x="236" y="28" transform="rotate(-90 236 28)">9</text>
<text x="238.5" y="28" transform="rotate(-90 238.5 28)">8</text>
<text x="241" y="28" transform="rotate(-90 241 28)">7</text>
<text x="243.6" y="28" transform="rotate(-90 243.6 28)">6</text>
<text x="246.1" y="28" transform="rotate(-90 246.1 28)">5</text>
<text x="248.7" y="28" transform="rotate(-90 248.7 28)">4</text>
<text x="251.2" y="28" transform="rotate(-90 251.2 28)">3</text>
<text x="253.7" y="28" transform="rotate(-90 253.7 28)">2</text>
<text x="256.3" y="28" transform="rotate(-90 256.3 28)">1</text>
<text x="64.7" y="31.5">3</text>
<text x="73.6" y="31.5">4</text>
<text x="130.6" y="51.5" transform="rotate(-90 130.6 51.5)">1</text>
<text x="133.1" y="52.1" transform="rotate(-90 133.1 52.1)">24</text>
<text x="135.6" y="52.1" transform="rotate(-90 135.6 52.1)">36</text>
<text x="138.2" y="52.1" transform="rotate(-90 138.2 52.1)">48</text>
<text x="140.7" y="51.5" transform="rotate(-90 140.7 51.5)">9</text>
<text x="43.7" y="59.4">3</text>
<text x="56.4" y="59.4">2</text>
<text x="118.7" y="56.9">7</text>
<text x="151.1" y="56.9">10</text>
<text x="151.1" y="59.4">11</text>
<text x="208" y="55.3" transform="rotate(-90 208 55.3)">20</text>
<text x="210.6" y="55.3" transform="rotate(-90 210.6 55.3)">19</text>
<text x="213.1" y="55.3" transform="rotate(-90 213.1 55.3)">18</text>
<text x="215.6" y="55.3" transform="rotate(-90 215.6 55.3)">17</text>
<text x="218.2" y="55.3" transform="rotate(-90 218.2 55.3)">16</text>
<text x="220.7" y="55.3" transform="rotate(-90 220.7 55.3)">15</text>
<text x="223.3" y="55.3" transform="rotate(-90 223.3 55.3)">14</text>
<text x="225.8" y="55.3" transform="rotate(-90 225.8 55.3)">13</text>
<text x="228.3" y="55.3" transform="rotate(-90 228.3 55.3)">12</text>
<text x="230.9" y="55.3" transform="rotate(-90 230.9 55.3)">11</text>
<text x="233.4" y="55.3" transform="rotate(-90 233.4 55.3)">10</text>
<text x="236" y="54.7" transform="rotate(-90 236 54.7)">9</text>
<text x="238.5" y="54.7" transform="rotate(-90 238.5 54.7)">8</text>
<text x="241" y="54.7" transform="rotate(-90 241 54.7)">7</text>
<text x="243.6" y="54.7" transform="rotate(-90 243.6 54.7)">6</text>
<text x="246.1" y="54.7" transform="rotate(-90 246.1 54.7)">5</text>
<text x="248.7" y="54.7" transform="rotate(-90 248.7 54.7)">4</text>
<text x="251.2" y="54.7" transform="rotate(-90 251.2 54.7)">3</text>
<text x="253.7" y="54.7" transform="rotate(-90 253.7 54.7)">2</text>
<text x="256.3" y="54.7" transform="rotate(-90 256.3 54.7)">1</text>
<text x="118.1" y="62">44</text>
<text x="151.1" y="62">12</text>
<text x="151.1" y="64.5">13</text>
<text x="50.5" y="66.7" transform="rotate(-90 50.5 66.7)">1</text>
<text x="118.7" y="67.1">5</text>
<text x="118.7" y="69.6">6</text>
<text x="151.1" y="67.1">14</text>
<text x="151.1" y="69.6">15</text>
<text x="118.7" y="74.7">2</text>
<text x="118.7" y="77.2">3</text>
<text x="151.1" y="72.1">16</text>
<text x="151.1" y="74.7">17</text>
<text x="151.1" y="77.2">29</text>
<text x="118.7" y="79.8">4</text>
<text x="151.1" y="79.8">30</text>
<text x="151.1" y="82.3">31</text>
<text x="118.1" y="84.8">18</text>
<text x="118.1" y="87.4">19</text>
<text x="118.1" y="89.9">20</text>
<text x="151.1" y="84.8">32</text>
<text x="151.1" y="87.4">33</text>
<text x="151.1" y="89.9">34</text>
<text x="118.1" y="92.5">39</text>
<text x="118.1" y="95">40</text>
<text x="151.1" y="92.5">37</text>
<text x="151.1" y="95">38</text>
<text x="118.1" y="97.5">41</text>
<text x="118.1" y="100.1">42</text>
<text x="118.1" y="102.6">43</text>
<text x="118.1" y="105.2">45</text>
<text x="118.1" y="107.7">46</text>
<text x="45" y="110.2">1</text>
<text x="118.1" y="110.2">21</text>
<text x="118.1" y="112.8">22</text>
<text x="45" y="115.3">3</text>
<text x="45" y="117.9">2</text>
<text x="118.1" y="115.3">25</text>
<text x="118.1" y="117.9">26</text>
<text x="36.6" y="125.2" transform="rotate(-90 36.6 125.2)">6</text>
<text x="39.1" y="125.2" transform="rotate(-90 39.1 125.2)">5</text>
<text x="45" y="120.4">4</text>
<text x="118.1" y="120.4">27</text>
<text x="118.1" y="122.9">28</text>
<text x="135.6" y="130.9" transform="rotate(-90 135.6 130.9)">23</text>
<text x="138.2" y="130.2" transform="rotate(-90 138.2 130.2)">8</text>
<text x="67.2" y="150.9">1</text>
<text x="67.2" y="153.4">2</text>
<text x="67.2" y="156">3</text>
<text x="67.2" y="158.5">4</text>
</g>
<g font-size="1.8" fill="#0f0f0f">
<text x="207.9" y="25.4" transform="rotate(-90 207.9 25.4)">GND</text>
<text x="210.5" y="25.4" transform="rotate(-90 210.5 25.4)">GND</text>
<text x="213" y="25.4" transform="rotate(-90 213 25.4)">VCC3V3</text>
<text x="215.6" y="25.4" transform="rotate(-90 215.6 25.4)">NRST</text>
<text x="218.1" y="25.4" transform="rotate(-90 218.1 25.4)">PB11</text>
<text x="220.6" y="25.4" transform="rotate(-90 220.6 25.4)">PB10</text>
<text x="223.2" y="25.4" transform="rotate(-90 223.2 25.4)">PB1</text>
<text x="225.7" y="25.4" transform="rotate(-90 225.7 25.4)">PB0</text>
<text x="228.3" y="25.4" transform="rotate(-90 228.3 25.4)">PA7</text>
<text x="230.8" y="25.4" transform="rotate(-90 230.8 25.4)">PA6</text>
<text x="233.3" y="25.4" transform="rotate(-90 233.3 25.4)">PA5</text>
<text x="235.9" y="25.4" transform="rotate(-90 235.9 25.4)">PA4</text>
<text x="238.4" y="25.4" transform="rotate(-90 238.4 25.4)">PA3</text>
<text x="241" y="25.4" transform="rotate(-90 241 25.4)">PA2</text>
<text x="243.5" y="25.4" transform="rotate(-90 243.5 25.4)">PA1</text>
<text x="246" y="25.4" transform="rotate(-90 246 25.4)">PA0</text>
<text x="248.6" y="25.4" transform="rotate(-90 248.6 25.4)">PC15</text>
<text x="251.1" y="25.4" transform="rotate(-90 251.1 25.4)">PC14</text>
<text x="253.7" y="25.4" transform="rotate(-90 253.7 25.4)">PC13</text>
<text x="256.2" y="25.4" transform="rotate(-90 256.2 25.4)">VBAT</text>
<text x="34.3" y="30.1">RESET</text>
<text x="45.7" y="31.4">BOOT0</text>
<text x="90.2" y="30.1">BOOT1</text>
<text x="151.1" y="32.7">PC13</text>
<text x="207.9" y="52.1" transform="rotate(-90 207.9 52.1)">PB12</text>
<text x="210.5" y="52.1" transform="rotate(-90 210.5 52.1)">PB13</text>
<text x="213" y="52.1" transform="rotate(-90 213 52.1)">PB14</text>
<text x="215.6" y="52.1" transform="rotate(-90 215.6 52.1)">PB15</text>
<text x="218.1" y="52.1" transform="rotate(-90 218.1 52.1)">PA8</text>
<text x="220.6" y="52.1" transform="rotate(-90 220.6 52.1)">PA9</text>
<text x="223.2" y="52.1" transform="rotate(-90 223.2 52.1)">PA10</text>
<text x="225.7" y="52.1" transform="rotate(-90 225.7 52.1)">PA11</text>
<text x="228.3" y="52.1" transform="rotate(-90 228.3 52.1)">PA12</text>
<text x="230.8" y="52.1" transform="rotate(-90 230.8 52.1)">PA15</text>
<text x="233.3" y="52.1" transform="rotate(-90 233.3 52.1)">PB3</text>
<text x="235.9" y="52.1" transform="rotate(-90 235.9 52.1)">PB4</text>
<text x="238.4" y="52.1" transform="rotate(-90 238.4 52.1)">PB5</text>
<text x="241" y="52.1" transform="rotate(-90 241 52.1)">PB6</text>
<text x="243.5" y="52.1" transform="rotate(-90 243.5 52.1)">PB7</text>
<text x="246" y="52.1" transform="rotate(-90 246 52.1)">PB8</text>
<text x="248.6" y="52.1" transform="rotate(-90 248.6 52.1)">PB9</text>
<text x="251.1" y="52.1" transform="rotate(-90 251.1 52.1)">5V</text>
<text x="253.7" y="52.1" transform="rotate(-90 253.7 52.1)">GND</text>
<text x="256.2" y="52.1" transform="rotate(-90 256.2 52.1)">VCC3V3</text>
<text x="76.2" y="115.2">PA12</text>
<text x="73.7" y="124.1">PA11</text>
<text x="55.9" y="150.8">VCC3V3</text>
<text x="57.1" y="153.3">SWDIO</text>
<text x="57.1" y="155.9">SWDCLK</text>
<text x="166.4" y="154.6">PC14</text>
<text x="166.4" y="168.6">PC15</text>
<text x="157.5" y="180">OSCIN</text>
<text x="157.5" y="191.4">OSCOUT</text>
</g>
<text font-size="1.8" fill="#290bff" x="109.2" y="41.5">LED</text>
<text font-size="1.8" fill="#2c0cff" x="81.3" y="45.3">BOOTx</text>
<g font-size="1.8" fill="#3c21ff">
<text x="80" y="89.7">(5V</text>
<text x="84.6" y="89.7">__&gt;</text>
<text x="89.6" y="89.7">3.3V)</text>
</g>
<text font-size="1.8" fill="#2517ff" x="81.3" y="132.9">(USB)</text>
<g font-size="1.8" fill="#1711ff">
<text x="20.3" y="146.9">J_Link</text>
<text x="27.5" y="146.9">OB</text>
</g>
</svg>
